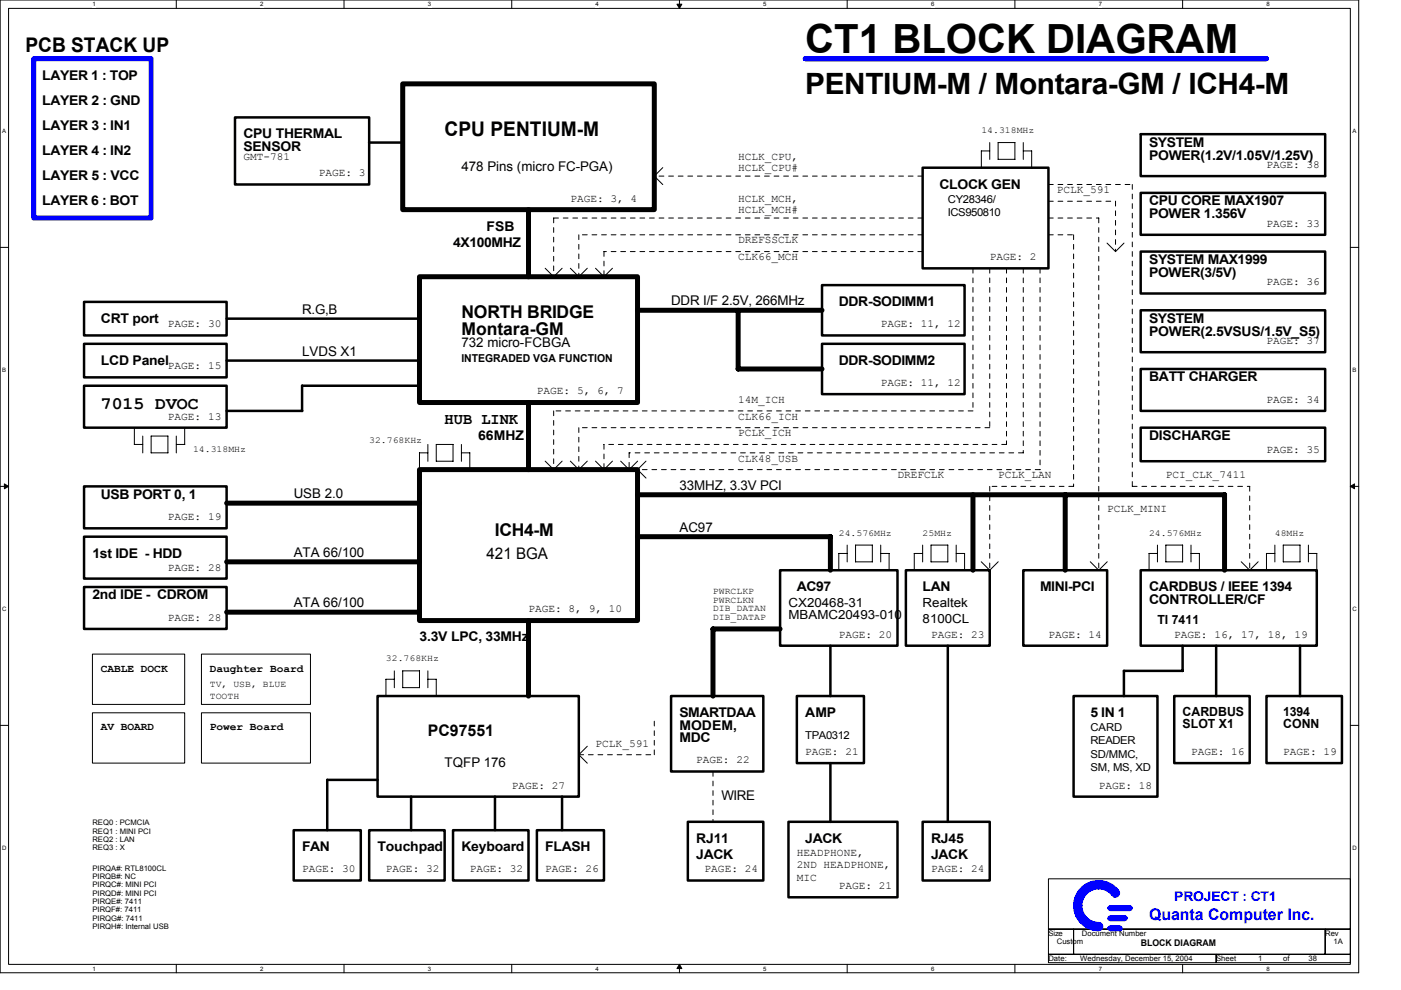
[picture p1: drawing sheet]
<svg xmlns="http://www.w3.org/2000/svg" width="297mm" height="210mm" viewBox="0 0 297 210" stroke-linecap="round" stroke-linejoin="round" font-family="sans-serif">
<path d="M0 0h288.1v206.2h-288.1zM1.8 1.8h284.5v202.7h-284.5z" fill="none" stroke="#000" stroke-width=".21"/>
<g fill="#fff">
<path d="M19.6 .2h.7v1.4h-.7z"/>
<path d="M19.6 204.7h.7v1.4h-.7z"/>
</g>
<path d="M37.4 0v1.8M37.4 204.5v1.7" fill="none" stroke="#000" stroke-width=".21"/>
<g fill="#fff">
<path d="M55.2 .2h.7v1.4h-.7z"/>
<path d="M55.2 204.7h.7v1.4h-.7z"/>
</g>
<path d="M72.9 0v1.8M72.9 204.5v1.7" fill="none" stroke="#000" stroke-width=".21"/>
<g fill="#fff">
<path d="M90.7 .2h.7v1.4h-.7z"/>
<path d="M90.7 204.7h.7v1.4h-.7z"/>
</g>
<path d="M108.5 0v1.8M108.5 204.5v1.7" fill="none" stroke="#000" stroke-width=".21"/>
<g fill="#fff">
<path d="M126.3 .2h.7v1.4h-.7z"/>
<path d="M126.3 204.7h.7v1.4h-.7z"/>
</g>
<path d="M144.1 0v1.8M144.1 204.5v1.7" fill="none" stroke="#000" stroke-width=".21"/>
<path d="M143.5 .9h1.1l-.5 .9zM144.1 204.5l.5 .9h-1.1z" fill="#000" stroke="#000" stroke-width=".21"/>
<g fill="#fff">
<path d="M161.8 .2h.7v1.4h-.7z"/>
<path d="M161.8 204.7h.7v1.4h-.7z"/>
</g>
<path d="M179.6 0v1.8M179.6 204.5v1.7" fill="none" stroke="#000" stroke-width=".21"/>
<g fill="#fff">
<path d="M197.4 .2h.7v1.4h-.7z"/>
<path d="M197.4 204.7h.7v1.4h-.7z"/>
</g>
<path d="M215.2 0v1.8M215.2 204.5v1.7" fill="none" stroke="#000" stroke-width=".21"/>
<g fill="#fff">
<path d="M233 .2h.7v1.4h-.7z"/>
<path d="M233 204.7h.7v1.4h-.7z"/>
</g>
<path d="M250.7 0v1.8M250.7 204.5v1.7" fill="none" stroke="#000" stroke-width=".21"/>
<g fill="#fff">
<path d="M268.5 .2h.7v1.4h-.7z"/>
<path d="M268.5 204.7h.7v1.4h-.7z"/>
<path d="M.5 27.1h.8v1.4h-.8z"/>
<path d="M286.7 27.1h.9v1.4h-.9z"/>
<path d="M.5 77.8h.8v1.4h-.8z"/>
<path d="M286.7 77.8h.9v1.4h-.9z"/>
</g>
<path d="M0 52.5h1.8M286.3 52.5h1.8" fill="none" stroke="#000" stroke-width=".21"/>
<g fill="#fff">
<path d="M.5 128.5h.9v1.4h-.9z"/>
<path d="M286.7 128.5h1v1.4h-1z"/>
</g>
<path d="M0 103.1h1.8M286.3 103.1h1.8" fill="none" stroke="#000" stroke-width=".21"/>
<path d="M.9 102.6l.9 .5-.9 .5zM286.3 103.1l.9-.5v1z" fill="#000" stroke="#000" stroke-width=".21"/>
<g fill="#fff">
<path d="M.5 179.1h.9v1.5h-.9z"/>
<path d="M286.7 179.1h1v1.5h-1z"/>
</g>
<g fill="none" stroke="#000" stroke-width=".21">
<path d="M140.5 35.5l-1.8 1.8 1.8 1.8M209.8 30.2v3.6M209.8 32h-1.7v3.6M211.6 33.8v-3.6h3.6v3.6M211.6 33.8h3.6M217 32h1.7v3.6M217 30.2v3.6M115.6 56.9l1.8 1.8 1.8-1.8M120.9 56.9l1.8 1.8 1.8-1.8M126.3 56.9l1.8 1.8 1.8-1.8M234.7 51.5l1.8 1.8 1.8-1.8M28.5 90.7v3.5h1.8"/>
<path d="M30.3 92.5v3.5M32 96h3.6M32 96v-3.5h3.6v3.5M37.4 92.5v3.5M39.2 90.7v3.5h-1.8M90.7 96h-1.8v3.6M90.7 94.2v3.6M96.1 94.2v3.6M96.1 94.2h-3.6v3.6h3.6M97.8 96h1.8M97.8 94.2v3.6M99.6 96v3.6"/>
<path d="M115.6 97.8l1.8 1.8 1.8-1.8M120.9 97.8l1.8 1.8 1.8-1.8M126.3 97.8l1.8 1.8 1.8-1.8M131.6 97.8l1.8 1.8 1.8-1.8M137 97.8l-1.8 1.8 1.8 1.8M179.6 117.3h-1.8v3.6M179.6 115.6v3.5M181.4 119.1h3.6M185 115.6v3.5M185 115.6h-3.6v3.5M186.7 117.3h1.8M186.7 115.6v3.5"/>
<path d="M188.5 117.3v3.6M195.6 117.3h-1.8v3.6M195.6 115.6v3.5M197.4 119.1h3.6M201 115.6v3.5M201 115.6h-3.6v3.5M202.7 117.3h1.8M202.7 115.6v3.5M204.5 117.3v3.6M208 119.1l1.8 1.8 1.8-1.8M231.2 119.1l1.8 1.8 1.8-1.8M245.4 117.3h-1.8v3.6"/>
<path d="M245.4 115.6v3.5M247.2 119.1h3.6M250.7 115.6v3.5M250.8 115.6h-3.6v3.5M252.5 117.3h1.8v3.6M252.5 115.6v3.5M263.2 119.1l1.8 1.8 1.8-1.8M270.3 115.6v3.5M270.3 117.3h-1.8v3.6M272.1 119.1v-3.5h3.5v3.5M272.1 119.1h3.5M277.4 117.3h1.8"/>
<path d="M277.4 115.6v3.5M279.2 117.3v3.6M19.6 138.7h19.6v10.7h-19.6zM42.7 138.7h23.1v10.7h-23.1zM0 153.8h1.8M19.6 151.1h19.6v10.7h-19.6zM42.7 151.1h23.1v10.7h-23.1zM81.8 144h1.8M81.8 144v3.6M83.6 142.2v3.6M85.4 142.2h3.6l-.1 3.6h-3.5zM90.7 144h1.8v3.6"/>
<path d="M90.7 142.2v3.6M124.5 158.2l-1.8 1.8 1.8 1.8M286.3 153.8h1.8M222.3 186.3h64v10.7h-64zM222.3 197h5.3v5.3h-5.3zM227.6 197h53.4v5.3h-53.4zM281 197h5.3v5.3h-5.3zM222.3 202.3h35.5v1.8h-35.5zM257.8 202.3h28.5v1.8h-28.5z"/>
</g>
<g fill="none" stroke="#000" stroke-width="1.1">
<path d="M85.4 17.8h53.3v26.6h-53.3zM88.9 58.7h46.3v26.6h-46.3zM112.1 44.4v14.3M135.1 65.8h39.2M156.5 78.2h17.8M156.5 65.8v12.5M88.9 99.6h46.3v32h-46.3zM112.1 85.3v14.3M48 106.7h41M48 119.1h41M135.2 104.9h124.4M135.2 113.8h40.9"/>
<path d="M176.1 113.8v7.1M206.3 104.9v16M225.8 104.9v16M259.6 104.9v16M48 129.8h41M112.1 131.6v16M165.4 133.3h-14.3l.1 14.3"/>
</g>
<g fill="none" stroke="#000" stroke-width=".53">
<path d="M49.8 24.9h28.5v14.2h-28.5zM78.2 30.2h7.2M195.6 35.6h26.7v21.3h-26.7zM241.8 28.4h39.2v8.9h-39.2zM241.8 40.9h39.2v8.9h-39.2zM241.8 53.3h39.2v8.9h-39.2zM17.8 72.9h30.2v7.1h-30.2zM17.8 64h30.2v7.1h-30.2zM48 67.6h41M48 76.5h41M174.3 60.5h30.2v10.6h-30.2zM174.3 72.9h30.2v10.7h-30.2z"/>
<path d="M241.8 65.8h39.2v8.9h-39.2zM241.8 78.2h39.2v8.9h-39.2zM17.8 81.8h30.2v8.9h-30.2zM48 87.1h16.1M89 81.8h-25v5.3M241.8 90.7h39.2v7.1h-39.2zM17.8 103.1h30.2v8.9h-30.2zM17.8 113.8h30.2v8.9h-30.2zM17.8 124.5h30.2v8.8h-30.2zM165.4 120.9h24.9v16h-24.9zM176.1 136.9v10.7M192.1 120.9h17.7v16h-17.7z"/>
<path d="M201 136.9v37.4M217 120.9h17.7v16h-17.7zM241.8 120.9h37.4v16h-37.4zM250.7 136.9v5.4M257.8 136.9v10.7M275.6 136.9v10.7M80 147.6h42.7v21.3h-42.7zM142.3 147.6h19.5v16h-19.5zM168.9 147.6h14.3v14.2h-14.3zM227.6 147.6h17.8v21.3h-17.8zM249 147.6h16v14.2h-16zM250.8 142.2h-12.5v5.4"/>
<path d="M268.5 147.6h16v14.2h-16zM62.3 176h14.2v10.7h-14.2zM69.4 165.4h10.7M69.4 165.3v10.7M78.3 176h16v10.7h-16zM87.2 168.9v7.1M96.1 176h16v10.7h-16zM104.9 168.9v7.1M113.8 176h14.3v10.7h-14.3zM119.2 168.9v7.1M145.8 174.2h16v12.5h-16zM167.2 174.2h23.1v16h-23.1z"/>
<path d="M176.1 161.8v12.5M195.6 174.2h14.2v12.5h-14.2z"/>
</g>
<g fill="none" stroke="#000" stroke-width=".21" stroke-dasharray="1 1 1 1 1 1 1 1">
<path d="M195.6 37.3h-56.9M222.3 39.1h17.8M240.1 39.1v64M117.4 46.2v12.5M122.7 49.8v8.9M128.1 53.3v5.4M195.6 46.2h-78.2M195.6 49.8h-72.9M195.6 53.3h-67.6M206.3 56.9v30.2M209.8 56.9v33.8M213.4 56.9v37.4"/>
<path d="M217 56.9v39.1M220.5 56.9v42.7M222.3 42.7h14.2M222.3 49.8h5.3M222.3 46.2h10.7M227.6 49.8v53.3M233 46.2v74.7M236.5 42.7v10.7M117.4 87.1v12.5M122.7 90.7v8.9M128.1 94.2v5.4M133.4 96v3.6"/>
<path d="M206.3 87.1h-88.9M209.8 90.7h-87.1M213.4 94.2h-85.4M217 96h-83.6M220.5 99.6h-85.4M209.8 103.1v17.8M227.6 103.1h-17.8M240.1 103.1h24.9M265 103.1v17.8M138.7 152.9v7.1M122.7 160h16M151.2 163.6v10.7"/>
</g>
<path d="M7.2 12.4h24.8v33.8h-24.8zM170.7 12.4h97.8h-97.8" fill="none" stroke="#00f" stroke-width="1.1"/>
<g fill="none" stroke="#00f" stroke-width=".21">
<path d="M227.8 190.8v2.5M227.8 193.3l.2 .5M228.2 189.9v4.5M228.2 189.9l-.2 .3v3.6M228.3 189.5l.1 5-.2-.2M228.5 189.2v5.7M228.5 194.9l.2 .2M228.5 189.2l-.2 .3M228.7 189v6.1M228.7 189l.2-.2v6.8M229 188.6v7M229.2 188.5v7.3l.2-.1v-2.6"/>
<path d="M229.3 188.4l-.3 .2M229.4 188.1v3.1l.2-.6M229.4 193.1l.2 .4M229.6 193.4v2.5l.2 .2v-2.3l.2 .4-.1 2.1M229.6 188.1v2.5M229.8 187.9v2.4M229.8 187.9l-.2 .2M230.1 189.7v-2.1l-.2 .1v2.4l-.1 .1M230.3 187.4v2.1M230.3 187.4h.2v2M230.3 189.5l-.2 .2M230.6 187.4v1.8"/>
<path d="M230.6 194.9v1.9M230.6 187.4l.2-.2v1.8l.2-.2M230.7 194.9l-.2-.2v1.9h-.2v-2.1l-.2-.2v2.2l-.2-.2M230.7 189.2l-.2 .2M230.8 195v1.8h-.2M230.8 195.1l.2 .1M231 195.2v1.6M231 196.8l.2 .2M231.2 197v-1.8l.1 .2v1.6h.3M231.2 187v1.8M231.2 187l-.2 .2v1.6M231.5 188.4l1.4-.3a3.9 3.9 0 0 1 3.5 2.1"/>
<path d="M231.5 188l1.4-.3a4.3 4.3 0 0 1 3.9 2.4M231.5 187.8l1.4-.2a4.4 4.4 0 0 1 4.1 2.5M231.5 187.6l1.4-.2a4.6 4.6 0 0 1 4.1 2.3M231.5 187.4l1.4-.2a4.8 4.8 0 0 1 4.3 2.5M231.5 186.9v1.8l-.2-.3M231.5 195.4v1.6M231.5 195.6h.2M231.6 188.6l1.3-.3a3.7 3.7 0 0 1 3.3 2M231.6 188.2l1.3-.3a4.1 4.1 0 0 1 3.5 2M231.6 186.8l-.3 .2v1.5M231.7 187.2l1.2-.2a5 5 0 0 1 4.4 2.6M231.7 187l1.2-.1a5.1 5.1 0 0 1 4.5 2.4"/>
<path d="M231.7 187v1.5M231.9 195.6v1.4h-.2v-1.4M231.9 195.6h.2M232.1 195.6v1.6M232.2 195.6v1.6M232.3 195.6l-.6 1.6h.4M232.4 195.6v1.4M232.4 195.6l.2 .4M232.4 197l-.2 .2M232.6 197.2h.2v-1.5h.2v1.5M232.6 195.9v1.3M233 197.2h.1"/>
<path d="M233.1 197.2v-1.5h.2v1.5M233.5 195.9v1.1M233.5 195.9l.2 .2v.7M233.5 197l-.2 .2M234.9 194.9h3.9M234.9 197h2.9M234.9 192.4v.2h5.2M234.9 196.6v.2M234.9 194.7h4.1M234.9 194.9l.4 .2h3.4M234.9 196.8h3.1l-.3 .2M234.9 197l.4 .2"/>
<path d="M235.1 192.2h4.8v.2h-5M235.1 194.3h3.7v.2h-3.7l-.2 .2M235.1 196.5h2.7v.2l-2.9-.1M235.3 197.2h2.5M235.5 196.3h1.9M235.5 197.4h1.9M235.5 195.2h3M235.5 194.2h3M235.5 193.1h4.1M235.5 192h4.1M235.7 189.8l-1.2-1-1.6-.3a3.5 3.5 0 0 0-3.5 3.5 3.6 3.6 0 0 0 3.5 3.6M237.1 188.7a5.4 5.4 0 0 0-4.2-2 5.3 5.3 0 0 0-5.3 5.3v-.1a5.3 5.3 0 0 0 5.3 5.5"/>
<path d="M239 194.7l-.2 .2M239.9 192.7h-4.8l.2 .2h4.6M240.1 192.6l-.2 .2"/>
<circle cx="232.9" cy="196.5" r=".88"/>
<circle cx="235.4" cy="192.5" r=".52"/>
<circle cx="235.4" cy="196.8" r=".52"/>
<circle cx="235.4" cy="194.7" r=".52"/>
<circle cx="236.5" cy="189.3" r=".88"/>
<circle cx="237.4" cy="196.8" r=".52"/>
<circle cx="238.5" cy="194.7" r=".52"/>
<circle cx="239.5" cy="192.5" r=".52"/>
</g>
<text font-size="8.5" x="170.7" y="11.3">CT1 BLOCK DIAGRAM</text>
<text font-size="6.2" x="170.7" y="19.9">PENTIUM-M / Montara-GM / ICH4-M</text>
<g font-size="4.3">
<text x="5.4" y="11.1">PCB STACK UP</text>
<text x="94.3" y="28.9">CPU PENTIUM-M</text>
</g>
<g font-size="3.7">
<text x="97.8" y="67.5">NORTH BRIDGE</text>
<text x="97.8" y="71">Montara-GM</text>
<text x="21.4" y="86.7">7015 DVOC</text>
<text x="104.9" y="113.7">ICH4-M</text>
</g>
<g font-size="3.4">
<text x="94.3" y="89.9">HUB LINK</text>
<text x="103.2" y="118.6">421 BGA</text>
<text x="90.7" y="156">PC97551</text>
</g>
<text font-size="3.4" fill="#00f" x="243.6" y="195.2">Quanta Computer Inc.</text>
<g font-size="2.8">
<text x="8.9" y="16.9">LAYER 1 : TOP</text>
<text x="8.9" y="22.2">LAYER 2 : GND</text>
<text x="8.9" y="27.5">LAYER 3 : IN1</text>
<text x="51.6" y="29.3">CPU THERMAL</text>
<text x="8.9" y="32.9">LAYER 4 : IN2</text>
<text x="51.6" y="32.1">SENSOR</text>
<text x="243.6" y="31.1">SYSTEM</text>
<text x="243.6" y="33.9">POWER(1.2V/1.05V/1.25V)</text>
<text x="8.9" y="38.2">LAYER 5 : VCC</text>
<text x="97.8" y="36.3">478 Pins (micro FC-PGA)</text>
<text x="199.2" y="40">CLOCK GEN</text>
<text x="8.9" y="43.5">LAYER 6 : BOT</text>
<text x="243.6" y="43.5">CPU CORE MAX1907</text>
<text x="243.6" y="46.3">POWER 1.356V</text>
<text x="96.1" y="52.4">4X100MHZ</text>
<text x="103.2" y="48.9">FSB</text>
<text x="243.6" y="56">SYSTEM MAX1999</text>
<text x="243.6" y="58.8">POWER(3/5V)</text>
<text x="142.3" y="64.8">DDR I/F 2.5V, 266MHz</text>
<text x="177.8" y="64.9">DDR-SODIMM1</text>
<text x="21.4" y="68.4">CRT port</text>
<text x="64" y="66.5">R.G,B</text>
<text x="243.6" y="68.4">SYSTEM</text>
<text x="243.6" y="71.2">POWER(2.5VSUS/1.5V_S5)</text>
<text x="21.4" y="77.3">LCD Panel</text>
<text x="64" y="75.4">LVDS X1</text>
<text x="97.8" y="73.7">732 micro-FCBGA</text>
<text x="177.8" y="77.3">DDR-SODIMM2</text>
<text x="243.6" y="80.9">BATT CHARGER</text>
<text x="101.4" y="93.3">66MHZ</text>
<text x="243.6" y="93.3">DISCHARGE</text>
<text x="21.4" y="105.8">USB PORT 0, 1</text>
<text x="62.3" y="105.7">USB 2.0</text>
<text x="144.1" y="103.9">33MHZ, 3.3V PCI</text>
<text x="144.1" y="112.8">AC97</text>
<text x="19.6" y="118.2">1st IDE - HDD</text>
<text x="62.3" y="118.1">ATA 66/100</text>
<text x="168.9" y="125.3">AC97</text>
<text x="195.6" y="125.3">LAN</text>
<text x="220.5" y="125.3">MINI-PCI</text>
<text x="243.6" y="125.3">CARDBUS / IEEE 1394</text>
<text x="19.6" y="127.1">2nd IDE - CDROM</text>
<text x="62.3" y="128.8">ATA 66/100</text>
<text x="243.6" y="128.1">CONTROLLER/CF</text>
<text x="88.9" y="136">3.3V LPC, 33MHz</text>
<text x="144.1" y="152">SMARTDAA</text>
<text x="144.1" y="154.8">MODEM,</text>
<text x="170.7" y="152">AMP</text>
<text x="231.2" y="152">5 IN 1</text>
<text x="144.1" y="157.3">MDC</text>
<text x="94.3" y="162.6">TQFP 176</text>
<text x="152.9" y="169.7">WIRE</text>
<text x="147.6" y="178.7">RJ11</text>
<text x="170.7" y="178.7">JACK</text>
<text x="197.4" y="178.7">RJ45</text>
<text x="64" y="180.4">FAN</text>
<text x="80" y="180.4">Touchpad</text>
<text x="97.8" y="180.4">Keyboard</text>
<text x="115.6" y="180.4">FLASH</text>
<text x="147.6" y="182.2">JACK</text>
<text x="197.4" y="182.2">JACK</text>
</g>
<text font-size="2.8" fill="#00f" x="249" y="191.1">PROJECT : CT1</text>
<g font-size="2.7">
<text x="167.2" y="128.6">CX20468-31</text>
<text x="167.2" y="131.3">MBAMC20493-010</text>
<text x="195.6" y="128.6">Realtek</text>
<text x="195.6" y="132.2">8100CL</text>
<text x="245.4" y="132.2">TI 7411</text>
<text x="250.7" y="151.8">CARDBUS</text>
<text x="250.7" y="154.5">SLOT X1</text>
<text x="272.1" y="151.8">1394</text>
<text x="272.1" y="154.5">CONN</text>
</g>
<g font-size="2.3">
<text x="51.6" y="33.8">GMT-781</text>
<text x="156.5" y="33.8">HCLK_CPU,</text>
<text x="268.5" y="35.6">PAGE: 38</text>
<text x="67.6" y="37.4">PAGE: 3</text>
<text x="156.5" y="36.3">HCLK_CPU#</text>
<text x="224.1" y="41">PCLK_591</text>
<text x="120.9" y="42.7">PAGE: 3, 4</text>
<text x="156.5" y="42.7">HCLK_MCH,</text>
<text x="156.5" y="45.2">HCLK_MCH#</text>
<text x="201" y="43">CY28346/</text>
<text x="201" y="45.7">ICS950810</text>
<text x="156.5" y="51.6">DREFSSCLK</text>
<text x="268.5" y="48.1">PAGE: 33</text>
<text x="156.5" y="55.2">CLK66_MCH</text>
<text x="209.8" y="55.2">PAGE: 2</text>
<text x="268.5" y="60.5">PAGE: 36</text>
<text x="35.6" y="69.4">PAGE: 30</text>
<text x="186.7" y="69.4">PAGE: 11, 12</text>
<text x="97.8" y="76.8">INTEGRADED VGA FUNCTION</text>
<text x="268.5" y="73">PAGE: 37</text>
<text x="35.6" y="78.3">PAGE: 15</text>
<text x="113.8" y="83.6">PAGE: 5, 6, 7</text>
<text x="186.7" y="81.9">PAGE: 11, 12</text>
<text x="35.6" y="89">PAGE: 13</text>
<text x="156.5" y="85.4">14M_ICH</text>
<text x="156.5" y="89">CLK66_ICH</text>
<text x="268.5" y="85.4">PAGE: 34</text>
<text x="156.5" y="92.5">PCLK_ICH</text>
<text x="156.5" y="97.9">CLK48_USB</text>
<text x="190.3" y="101.4">DREFCLK</text>
<text x="211.6" y="101.4">PCLK_LAN</text>
<text x="247.2" y="101.4">PCI_CLK_7411</text>
<text x="268.5" y="96.1">PAGE: 35</text>
<text x="35.6" y="110.3">PAGE: 19</text>
<text x="234.7" y="108.5">PCLK_MINI</text>
<text x="35.6" y="121">PAGE: 28</text>
<text x="35.6" y="131.6">PAGE: 28</text>
<text x="112.1" y="129.9">PAGE: 8, 9, 10</text>
<text x="177.8" y="135.2">PAGE: 20</text>
<text x="197.4" y="135.2">PAGE: 23</text>
<text x="222.3" y="135.2">PAGE: 14</text>
<text x="249" y="135.2">PAGE: 16, 17, 18, 19</text>
<text x="21.4" y="142.4">CABLE DOCK</text>
<text x="44.5" y="142.4">Daughter Board</text>
<text x="21.4" y="154.8">AV BOARD</text>
<text x="44.5" y="154.8">Power Board</text>
<text x="231.2" y="155">CARD</text>
<text x="126.3" y="158.3">PCLK_591</text>
<text x="147.6" y="161.9">PAGE: 22</text>
<text x="170.7" y="156.8">TPA0312</text>
<text x="170.7" y="160.1">PAGE: 21</text>
<text x="231.2" y="157.8">READER</text>
<text x="231.2" y="160.6">SD/MMC,</text>
<text x="252.5" y="160.1">PAGE: 16</text>
<text x="272.1" y="160.1">PAGE: 19</text>
<text x="108.5" y="167.2">PAGE: 27</text>
<text x="231.2" y="163.4">SM, MS, XD</text>
<text x="233" y="167.2">PAGE: 18</text>
<text x="64" y="185">PAGE: 30</text>
<text x="81.8" y="185">PAGE: 32</text>
<text x="99.6" y="185">PAGE: 32</text>
<text x="115.6" y="185">PAGE: 26</text>
<text x="149.4" y="185">PAGE: 24</text>
<text x="168.9" y="181.4">HEADPHONE,</text>
<text x="168.9" y="184.1">2ND HEADPHONE,</text>
<text x="197.4" y="185">PAGE: 24</text>
<text x="168.9" y="186.8">MIC</text>
<text x="177.8" y="188.5">PAGE: 21</text>
</g>
<g font-size="1.9">
<text x="208.1" y="28.2">14.318MHz</text>
<text x="40.9" y="95.8">14.318MHz</text>
<text x="78.3" y="94">32.768KHz</text>
<text x="177.8" y="113.6">24.576MHz</text>
<text x="195.6" y="113.6">25MHz</text>
<text x="243.6" y="113.6">24.576MHz</text>
<text x="270.3" y="113.6">48MHz</text>
<text x="151.2" y="129.6">DIB_DATAN</text>
<text x="151.2" y="131.4">DIB_DATAP</text>
<text x="151.2" y="126">PWRCLKP</text>
<text x="151.2" y="127.8">PWRCLKN</text>
<text x="81.8" y="140.3">32.768KHz</text>
<text x="44.5" y="145.6">TV, USB, BLUE</text>
<text x="44.5" y="148.1">TOOTH</text>
<text x="241.8" y="200.6">BLOCK DIAGRAM</text>
</g>
<g font-size="1.6">
<text x="19.6" y="175">REQ0 : PCMCIA</text>
<text x="19.6" y="176.7">REQ1 : MINI PCI</text>
<text x="19.6" y="178.5">REQ2 : LAN</text>
<text x="19.6" y="180.3">REQ3 : X</text>
<text x="19.6" y="184.6">PIRQA#: RTL8100CL</text>
<text x="19.6" y="188.1">PIRQC#: MINI PCI</text>
<text x="19.6" y="186.4">PIRQB#: NC</text>
<text x="19.6" y="191.7">PIRQE#: 7411</text>
<text x="19.6" y="189.9">PIRQD#: MINI PCI</text>
<text x="19.6" y="197">PIRQH#: Internal USB</text>
<text x="19.6" y="193.5">PIRQF#: 7411</text>
<text x="19.6" y="195.2">PIRQG#: 7411</text>
<text x="222.3" y="198.4">Size</text>
<text x="222.3" y="203.8">Date:</text>
<text x="224.1" y="200.2">Custom</text>
<text x="229" y="203.8">Wednesday, December 15, 2004</text>
<text x="229.4" y="198.4">Document Number</text>
<text x="257.8" y="203.8">Sheet</text>
<text x="266.7" y="203.8">1</text>
<text x="272.1" y="203.8">of</text>
<text x="277.4" y="203.8">38</text>
<text x="281" y="198.4">Rev</text>
<text x="282.7" y="200.2">1A</text>
</g>
<g font-size="1.3">
<text x="19.6" y="1.3">1</text>
<text x="55.2" y="1.3">2</text>
<text x="90.7" y="1.3">3</text>
<text x="126.3" y="1.3">4</text>
<text x="161.8" y="1.3">5</text>
<text x="197.4" y="1.3">6</text>
<text x="233" y="1.3">7</text>
<text x="268.5" y="1.3">8</text>
<text x=".5" y="28.3">A</text>
<text x="286.7" y="28.3">A</text>
<text x=".5" y="78.9">B</text>
<text x="286.7" y="78.9">B</text>
<text x=".5" y="129.6">C</text>
<text x="286.7" y="129.6">C</text>
<text x=".5" y="180.3">D</text>
<text x="286.7" y="180.3">D</text>
<text x="19.6" y="205.8">1</text>
<text x="55.2" y="205.8">2</text>
<text x="90.7" y="205.8">3</text>
<text x="126.3" y="205.8">4</text>
<text x="161.8" y="205.8">5</text>
<text x="197.4" y="205.8">6</text>
<text x="233" y="205.8">7</text>
<text x="268.5" y="205.8">8</text>
</g>
</svg>
